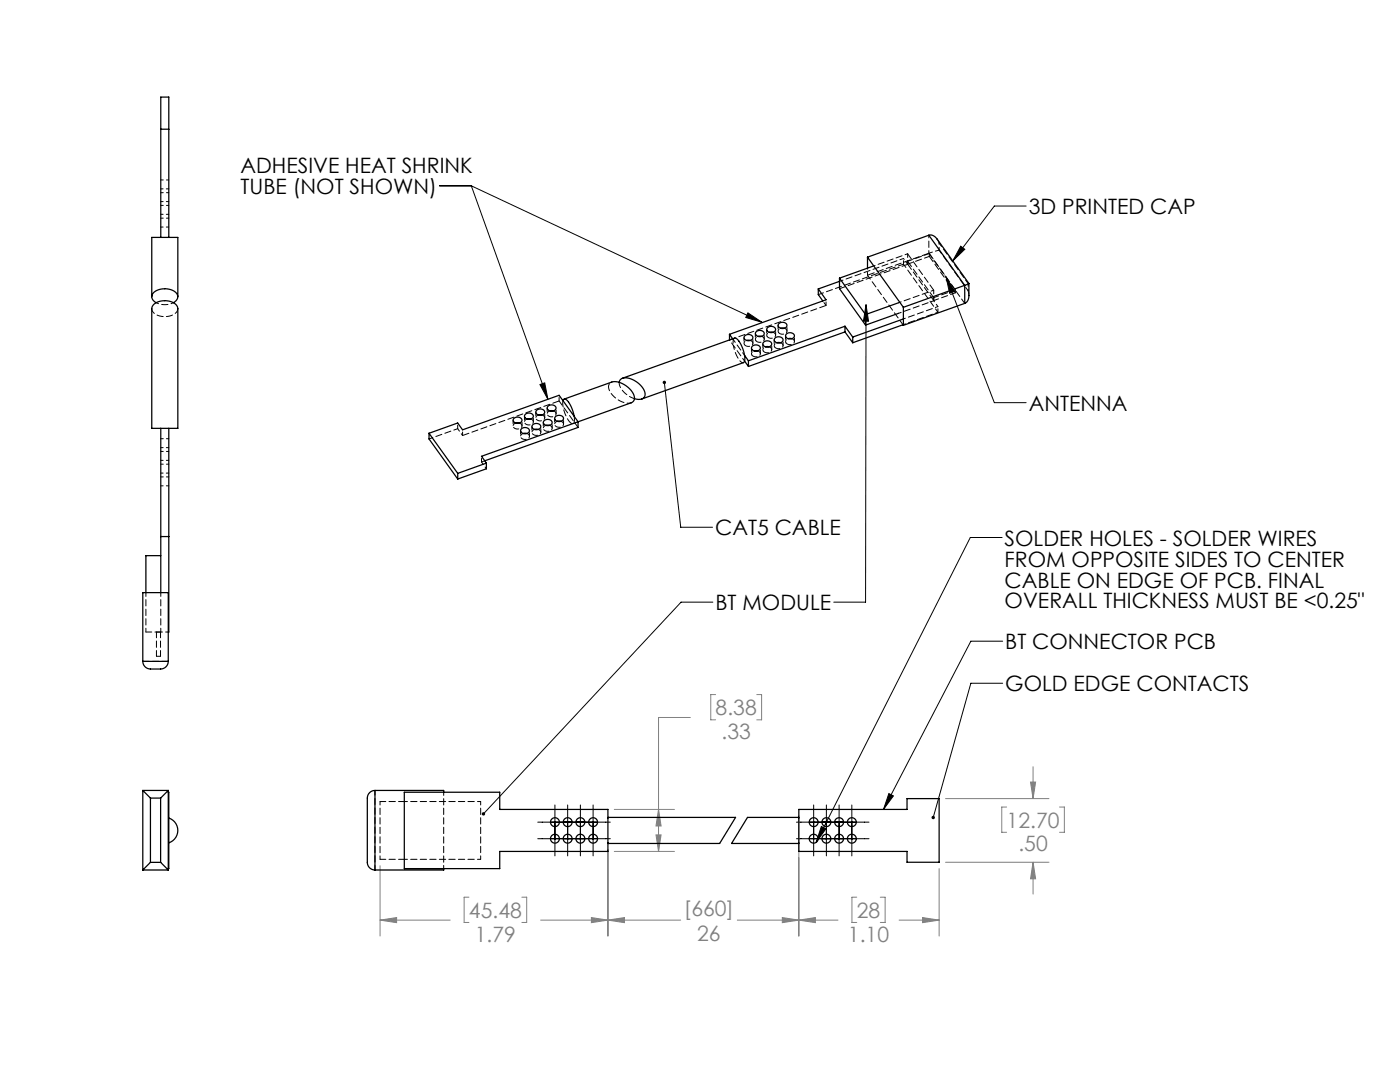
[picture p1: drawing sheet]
<svg xmlns="http://www.w3.org/2000/svg" width="279mm" height="216mm" viewBox="0 0 279 216" stroke-linecap="round" stroke-linejoin="round" font-family="sans-serif">
<g fill="none" stroke="#000" stroke-width=".2">
<path d="M87.7 37.1h6.4M94.1 37.1l15.2 42.6M94.1 37.1l57.9 27.2M188.8 55.3l9.6 25h6.4M188.8 55.3l1.7 2.9-1 .3zM191.7 49.1l.8 .6-2.4 2.4zM204.8 41.1h-6.4l-8.3 11M107.8 76.7l.9-.3 .6 3.3zM132.6 76.3l3.3 28.9h6.3M149.3 62.4l2.7 1.9-3.2-1zM172.8 60.8l-.1 59.4h-6.3M172.8 60.8l.5 3.3h-1z"/>
<path d="M200 107.3h-6.4l-30.7 60.8M142.3 120.2h-6.4l-39.4 42.2M200.1 127.9h-6.3l-17.5 33.6M200.1 136.3h-6.3l-7.6 26.8M177.4 158.3l.9 .5-2 2.7zM107.3 164.1h14.5M107.3 167.4h14.5M110.7 160.6v10.2M113.3 160.6v10.2M115.8 160.6v10.2M118.4 160.6v10.2M159 164.1h14.4"/>
<path d="M159 167.4h14.4M162.4 160.6v10.2M163.9 164.9l.9 .5-1.9 2.7zM164.9 160.6v10.2M167.5 160.6v10.2M170 160.6v10.2"/>
</g>
<g fill="none" stroke="#808080" stroke-width=".2">
<path d="M142.8 138.6h-1v5h1M151 138.6h1v5h-1M137.8 143.2h-6.4v26.7M188.7 159.4h20.6M205.7 156.1h1l-.5 3.3zM206.2 153v6.4M75.8 172.7v14.1M93.6 179h-1v5.1h1M104.1 179h1v5.1h-1M121.3 169.6v17.2M122.6 161.5h12M122.6 169.9h12"/>
<path d="M130.9 166.6h1l-.5 3.3zM131.4 161.5l.5 3.3h-1zM159.4 162.8v24M171 179h-1v5.1h1M175.7 179h.9v5.1h-.9M187.4 173.3v13.5M188.7 172.1h20.6M200.9 161h-1v5.1h1M206.2 172.1l.5 3.3h-1zM206.2 172.1v6.3M211.4 161h1v5.1h-1M75.8 183.6l3.3-.5v1z"/>
<path d="M75.8 183.6h14M107.9 183.6h27.9M118 183.1l3.3 .5-3.3 .5zM121.3 183.6l3.3-.5v1zM147.1 183.6h20.1M156.1 183.1l3.3 .5-3.3 .5zM159.4 183.6l3.3-.5v1zM179.4 183.6h8M184.1 183.1l3.3 .5-3.3 .5z"/>
</g>
<path d="M188.8 55.3l1.7 2.9-1 .3zM191.7 49.1l.8 .6-2.4 2.4zM107.8 76.7l.9-.3 .6 3.3zM149.3 62.4l2.7 1.9-3.2-1zM177.4 158.3l.9 .5-2 2.7zM186 162.9a.34 .34 0 0 0 .2 .5v-.3v.3a.34 .34 0 0 0 .4-.4 .34 .34 0 0 0-.6-.1zM163.9 164.9l.9 .5-1.9 2.7zM96.2 162.2l.1 .5 .2-.3-.2 .3a.34 .34 0 0 0 .4-.1 .34 .34 0 0 0 0-.5 .34 .34 0 0 0-.5 .1zM172.8 60.8l.5 3.3h-1zM132.3 76.1a.34 .34 0 0 0 .1 .5 .34 .34 0 0 0 .5-.2 .34 .34 0 0 0-.4-.4l.1 .3-.1-.3z" fill="#000"/>
<path d="M159.4 183.6l3.3-.5v1zM184.1 183.1l3.3 .5-3.3 .5zM118 183.1l3.3 .5-3.3 .5zM75.8 183.6l3.3-.5v1zM205.7 156.1h1l-.5 3.3zM206.2 172.1l.5 3.3h-1zM121.3 183.6l3.3-.5v1zM156.1 183.1l3.3 .5-3.3 .5zM131.4 161.5l.5 3.3h-1zM130.9 166.6h1l-.5 3.3z" fill="#808080"/>
<g fill="none" stroke="#000" stroke-width=".25">
<path d="M32.1 25.8h1.6M32.1 47.4h-1.8v11.8M32.1 47.4v-28h1.6v28M32.1 47.4h1.6M33.7 47.4h1.8v11.8M163.3 57.7l1.6 2.1-19.3 6.9M163.3 57.7v1.1l.9 1.2M167.5 55.5v2.1l5.2 7.3M167.5 55.5l5.2 7.3M167.5 56.1l-4.2 1.6M173.1 51.3l7.2 10M173.1 51.3v2.2"/>
<path d="M174.1 53.1l-6.6 2.4M185.4 46.9l.7 .1 .8 .5 6.5 9.1M185.4 46.9l-12.3 4.4M185.4 46.9l7.1 10M192.5 56.9l-12.2 4.4M192.5 56.9v3.6M193.4 56.6l-.9 .3M193.4 56.6l-.1 2.8-.3 .8-.5 .3M31.2 60.4a1.27 1.27 0 0 1-.9-1.3 1.27 1.27 0 0 1 1-1.2 3.4 3.4 0 0 1 4.1 .9 1.28 1.28 0 0 1-.8 1.6M112.4 80v-.1a.34 .34 0 0 1 .5-.2 5.5 5.5 0 0 1 1.7 3.4M112.6 79.6l9.5-3.4a4.2 4.2 0 0 1 4.5 3.4 .93 .93 0 0 1-.6 .8l-29.9 10.6 1 1.4M123.6 76.3a1.28 1.28 0 0 1 1.8-.8 4.2 4.2 0 0 1 3.3 3.3 1.4 1.4 0 0 1-2.1 .8"/>
<path d="M145.6 66.7l.6 .9M145.6 66.7v1.1M148.6 70.9a5.1 5.1 0 0 0-1.8-3.4l-22.6 8M148.6 70.9v1.1M148.6 70.9l.8 1.1M148.6 72l-.2 .4-20.3 7.2M148.6 72l.8 1.1M148.7 66.9a.9 .9 0 0 1 1-.1 .9 .9 0 0 1 .5 .7 .95 .95 0 0 1-.9 .5 .95 .95 0 0 1-.8-.7zM149.4 72v1.1M149.8 67.9h-.8M150.2 69a.9 .9 0 0 1 .9-.2 .9 .9 0 0 1 .6 .8 .95 .95 0 0 1-.9 .5 .95 .95 0 0 1-.8-.7zM151 66.1a.9 .9 0 0 1 .9-.1 .9 .9 0 0 1 .6 .7 .95 .95 0 0 1-1 .5 .95 .95 0 0 1-.7-.7z"/>
<path d="M151.2 70h-.7M152 67.1h-.7M152.5 68.2a.9 .9 0 0 1 .9-.2 .9 .9 0 0 1 .6 .8 .95 .95 0 0 1-1 .5 .95 .95 0 0 1-.8-.7zM153.2 65.3a.9 .9 0 0 1 1-.2 .9 .9 0 0 1 .6 .8 .95 .95 0 0 1-1 .5 .95 .95 0 0 1-.8-.7zM153.5 69.2h-.8M154.3 66.3h-.8M154.7 67.4a.9 .9 0 0 1 1-.2 .9 .9 0 0 1 .5 .8 .95 .95 0 0 1-.9 .5 .95 .95 0 0 1-.8-.8zM155.5 64.5a.9 .9 0 0 1 1-.2 .9 .9 0 0 1 .5 .8 .95 .95 0 0 1-.9 .5 .95 .95 0 0 1-.8-.7zM155.8 68.4h-.8M156.6 65.5h-.8M157 66.6a.9 .9 0 0 1 .9-.2 .9 .9 0 0 1 .6 .8 .95 .95 0 0 1-.9 .4 .95 .95 0 0 1-.8-.7zM158 67.6h-.7"/>
<path d="M168.6 65.1l1.6 2.2M168.6 65.1l-19.2 6.9M168.6 65.1v1.1M168.6 66.2l-19.2 6.9M168.6 66.2l1.6 2.2M170.2 67.3v1.1M172.7 62.8v2.1M179.3 60.4l-6.6 2.4M179.3 62.5l-6.6 2.4M180.2 63.7l-10 3.6M180.2 64.7l.1 .2M180.2 64.8l-10 3.6"/>
<path d="M180.3 61.3v3.6M192.5 60.5l-12.2 4.4M32.1 85.5h-1.8v-23.9a2.28 2.28 0 0 1 2.6-1.6 2.28 2.28 0 0 1 2.6 1.6v23.9h-1.8M32.1 85.5v32.8M32.1 85.5h1.6M33.7 85.5v40.6h-.1M85.6 86.5l5.7 8M85.6 86.5l5.7-2.1 1 1.4 19.3-6.9 3.8 5.3v1.1l-18.7 6.7M85.6 86.5v1.1l5.8 8M91.3 94.5l.1 1.1M97.1 92.4l-5.8 2.1M97.1 92.4v1.1l-5.7 2.1"/>
<path d="M102.6 83.4a.9 .9 0 0 1 1-.1 .9 .9 0 0 1 .5 .7 .95 .95 0 0 1-.9 .5 .95 .95 0 0 1-.8-.7zM103.7 84.4h-.8M104.1 85.5a.9 .9 0 0 1 1-.2 .9 .9 0 0 1 .5 .8 .95 .95 0 0 1-.9 .5 .95 .95 0 0 1-.8-.7zM104.9 82.6a.9 .9 0 0 1 .9-.2 .9 .9 0 0 1 .6 .8 .95 .95 0 0 1-.9 .5 .95 .95 0 0 1-.8-.7zM105.2 86.5h-.8M105.9 83.6h-.7M106.4 84.7a.9 .9 0 0 1 .9-.2 .9 .9 0 0 1 .6 .8 .95 .95 0 0 1-1 .5 .95 .95 0 0 1-.7-.8zM107.2 81.8a.9 .9 0 0 1 .9-.2 .9 .9 0 0 1 .6 .8 .95 .95 0 0 1-1 .5 .95 .95 0 0 1-.8-.8zM107.4 85.7h-.7M108.2 82.8h-.8M108.6 83.9a.9 .9 0 0 1 1-.2 .9 .9 0 0 1 .6 .8 .95 .95 0 0 1-1 .4 .95 .95 0 0 1-.8-.7zM109.4 81a.9 .9 0 0 1 1-.2 .9 .9 0 0 1 .5 .8 .95 .95 0 0 1-.9 .4 .95 .95 0 0 1-.8-.7z"/>
<path d="M109.7 84.9h-.8M110.5 82h-.8M110.9 83.1a.9 .9 0 0 1 1-.2 .9 .9 0 0 1 .5 .8 .95 .95 0 0 1-.9 .4 .95 .95 0 0 1-.8-.7zM112 84.1h-.8M32.1 107.1h1.6M32.1 110.9h-3v7.4M28.5 132a1.52 1.52 0 0 0 1.5 1.5h2.1a1.52 1.52 0 0 0 1.5-1.5M28.5 132v-13.7h5.1v13.7M28.5 132h5.1M28.5 157.7l1.5 1.5M28.5 157.7h5.1M28.5 157.7v15.9"/>
<path d="M30 159.2h2.1M30 159.2v12.9M32.1 159.2v12.9M33.6 157.7l-1.5 1.5M33.6 158.1h.1v15.2h-.1M33.6 157.7v15.9M74.8 157.7a1.52 1.52 0 0 0-1.5 1.5v12.9a1.52 1.52 0 0 0 1.5 1.5M74.8 157.7h13.7v.4M74.8 157.7v15.9M80.7 158.1h19v3.4h21.6v8.4h-21.6v3.4h-19zM28.5 173.6h5.1M30 172.1l-1.5 1.5"/>
<path d="M30 172.1h2.1M32.1 172.1l1.5 1.5M33.7 163.2a2.6 2.6 0 0 1 1.8 2.5 2.6 2.6 0 0 1-1.8 2.5M88.5 173.3v.3h-13.7M121.3 163.1h25.5l-3.2 5.2h-22.3M159.4 161.5h21.6v-2.1h6.4v12.7h-6.4v-2.2h-21.6zM159.4 163.1h-10.2l-3.2 5.2h13.4"/>
<circle cx="110.7" cy="167.4" r=".89"/>
<circle cx="110.7" cy="164.1" r=".89"/>
<circle cx="113.3" cy="167.4" r=".89"/>
<circle cx="113.3" cy="164.1" r=".89"/>
<circle cx="115.8" cy="167.4" r=".89"/>
<circle cx="115.8" cy="164.1" r=".89"/>
<circle cx="118.4" cy="167.4" r=".89"/>
<circle cx="118.4" cy="164.1" r=".89"/>
<circle cx="162.4" cy="167.4" r=".89"/>
<circle cx="162.4" cy="164.1" r=".89"/>
<circle cx="164.9" cy="167.4" r=".89"/>
<circle cx="164.9" cy="164.1" r=".89"/>
<circle cx="167.5" cy="167.4" r=".89"/>
<circle cx="167.5" cy="164.1" r=".89"/>
<circle cx="170" cy="167.4" r=".89"/>
<circle cx="170" cy="164.1" r=".89"/>
</g>
<path d="M180.3 52.7l6.9 9.6M187 47.7l.4 .8M187.4 48.5l5.8 8.1M193.2 58l-5.8-8.1M146.4 68.9a5.5 5.5 0 0 0 1.7 3.4l.3 .1M126 80.4a4.2 4.2 0 0 1-4.6-3.2M31.2 131h.8M31.2 126.1h.8" fill="none" stroke="#000" stroke-width=".2" stroke-dasharray="1.3 .6" stroke-dashoffset=".4"/>
<g fill="none" stroke="#000" stroke-width=".2" stroke-dasharray="1.3 .6" stroke-dashoffset=".6">
<path d="M180.3 52.7v-1.1M121.4 77.2a.94 .94 0 0 1 .7-1M146.4 67.8v1.1M148.5 67.4v1.1M148.6 68.8a.57 .57 0 0 1 .4-.9M148.6 70.9l-2.2-3.1M148.6 72l-2.2-3.1M150 69.4v1.2M150.1 70.9a.57 .57 0 0 1 .4-.9M150.3 68.5v-1.1M150.7 66.6v1.1M150.8 68a.57 .57 0 0 1 .5-.9"/>
<path d="M151.7 70.6v-1.2M152.2 68.6v1.2M152.3 70.1a.57 .57 0 0 1 .4-.9M152.5 67.7v-1.1M153 65.7v1.2M153.1 67.2a.57 .57 0 0 1 .4-.9M154 69.8v-1.2M154.5 67.8v1.2M154.6 69.2a.57 .57 0 0 1 .4-.8M154.8 66.9v-1.2M155.3 64.9v1.2M155.4 66.4a.57 .57 0 0 1 .4-.9"/>
<path d="M156.3 69v-1.2M156.8 67v1.1M156.9 68.4a.57 .57 0 0 1 .4-.8M157.1 66.1v-1.2M158.6 68.1l-.1-1.1M164.9 60.9v-1.1M164.9 60.9l-.7-.9M187.2 62.3v-1.1M91.3 85.5v-1.1M92.3 86.9v-1.1M96.1 92.2v-1.2M102.4 83.9v1.1"/>
<path d="M102.9 84.4l-.3 .2a.49 .49 0 0 0-.1 .7M103.9 85.9v1.2M104.2 85v-1.1M104.4 86.5l-.3 .1a.49 .49 0 0 0-.1 .7M104.7 83v1.2M105.2 83.6l-.3 .2a.49 .49 0 0 0-.1 .7M105.7 87.1v-1.2M106.2 85.1v1.2M106.4 84.2v-1.2M106.7 85.7l-.3 .1a.49 .49 0 0 0-.1 .7M106.9 82.2v1.2M107.4 82.8l-.2 .1a.49 .49 0 0 0-.2 .7"/>
<path d="M107.9 86.3v-1.2M108.4 84.3v1.1M108.7 83.4v-1.2M108.9 84.9l-.2 .1a.49 .49 0 0 0-.2 .7M109.2 81.4v1.2M109.7 82l-.3 .1a.49 .49 0 0 0-.1 .7M110.2 85.4v-1.1M110.7 83.5v1.1M111 82.6v-1.2M111.2 84.1l-.3 .1a.49 .49 0 0 0-.1 .7M111.6 80v-1.1M112.5 84.6v-1.1"/>
<path d="M95.9 159.9h-15.2M75.8 171.5v-11.6M80.7 171.5h15.2M88.5 173.3v-15.2M95.9 171.5v-11.6"/>
</g>
<g fill="none" stroke="#000" stroke-width=".2" stroke-dasharray="1.3 .6">
<path d="M181.1 50.6l5.2 7.3M181.1 52.1v.6M181.1 52.1l5.2 7.3M181.1 52.7l5.2 7.3M185.5 50.6v.6M186.3 59.4v.6M190.7 57.9v.5M190.7 57.9l-5.2-7.3M190.7 58.4l-5.2-7.2M193.2 56.6h.2M145.6 67.8h.1M146.4 67.8l-.2-.2"/>
<path d="M146.6 67.5l-.2 .3M33.6 132h-5.1"/>
</g>
<path d="M163.3 58.8l17-6.1M185.4 50.5l7.1 10M185.5 50.6l-4.4 1.5M185.5 51.2l-4.4 1.5M186.3 59.4l4.4-1.5M186.3 60l4.4-1.6M35.5 61.6a2.14 2.14 0 0 1-2.4 1.6 2.41 2.41 0 0 1-2.8-1.6M123.6 76.3a4.1 4.1 0 0 0 3 3.3M115.4 85.3l-3.8-5.3" fill="none" stroke="#000" stroke-width=".2" stroke-dasharray="1.3 .6" stroke-dashoffset=".2"/>
<g fill="none" stroke="#000" stroke-width=".2" stroke-dasharray="1.3 .6" stroke-dashoffset=".7">
<path d="M173.1 54.9v-1.4M174.1 53.1l7-2.5M181.1 52.7l-.8-1.1M185.4 46.9v3.6M186.3 57.9l-7 2.5M187.4 49.9v-1.4M193.2 56.6v1.4M146.4 68.9l-.8-1.1M186.3 60l-7 2.5M187.2 61.2l-7 2.5M187.2 61.2l-.9-1.2M187.2 62.3l-7 2.5"/>
<path d="M33.6 126.1h-1.5"/>
</g>
<path d="M180.3 51.6l-12.8 4.5M181.1 52.7v-2.1M185.4 50.5l2-.6M193.2 58l.2 1M186.3 60v-2.1M91.3 85.5l-5.7 2.1M114.3 84.5l1.1-.3M29.1 118.3v7.8M32.1 126.1v-7.8" fill="none" stroke="#000" stroke-width=".2" stroke-dasharray="1.3 .6" stroke-dashoffset=".5"/>
<g fill="none" stroke="#000" stroke-width=".2" stroke-dasharray="1.3 .6" stroke-dashoffset=".1">
<path d="M167.5 57.6l13.6-4.9M112.4 80a5.8 5.8 0 0 0 1.7 4.5 .52 .52 0 0 0 .5-.2 .52 .52 0 0 0 0-.6v-.6M149.8 67.9a.62 .62 0 0 1 .4 .8 .62 .62 0 0 1-.7 .4l-.6-.1-.3-.2M151.2 70a.62 .62 0 0 1 .5 .8 .62 .62 0 0 1-.8 .4l-.5-.1-.3-.2M152 67.1a.62 .62 0 0 1 .5 .8 .62 .62 0 0 1-.8 .4l-.5-.1-.4-.2M153.5 69.2a.62 .62 0 0 1 .5 .8 .62 .62 0 0 1-.8 .4l-.5-.1-.4-.2M154.3 66.3a.62 .62 0 0 1 .5 .8 .62 .62 0 0 1-.8 .4l-.5-.1-.4-.2M155.8 68.4a.62 .62 0 0 1 .5 .7 .62 .62 0 0 1-.8 .5l-.5-.1-.4-.3M156.6 65.5a.62 .62 0 0 1 .4 .8 .62 .62 0 0 1-.7 .4l-.6-.1-.3-.2M158 67.6a.62 .62 0 0 1 .5 .7 .62 .62 0 0 1-.8 .5l-.5-.1-.3-.3M102.5 85.3a.9 .9 0 0 0 1 .3 .9 .9 0 0 0 .6-.8l-.4-.4M104 87.3a.9 .9 0 0 0 1 .4 .9 .9 0 0 0 .6-.8l-.4-.4"/>
<path d="M104.8 84.5a.9 .9 0 0 0 1 .3 .9 .9 0 0 0 .6-.8l-.5-.4M106.3 86.5a.9 .9 0 0 0 .9 .4 .9 .9 0 0 0 .7-.8l-.5-.4M107 83.6a.9 .9 0 0 0 1 .4 .9 .9 0 0 0 .7-.8l-.5-.4M108.5 85.7a.9 .9 0 0 0 1 .4 .9 .9 0 0 0 .7-.9l-.5-.3M109.3 82.8a.9 .9 0 0 0 1 .4 .9 .9 0 0 0 .6-.8l-.4-.4M110.8 84.9a.9 .9 0 0 0 1 .4 .9 .9 0 0 0 .6-.9l-.4-.3M31.2 131v-4.9M32 131v-4.9M32.1 126.1h-3M75.8 159.9h4.9M80.7 171.5h-4.9"/>
</g>
<path d="M145.6 67.8l19.3-6.9M111.6 80l-19.3 6.9" fill="none" stroke="#000" stroke-width=".2" stroke-dasharray="1.3 .6" stroke-dashoffset="-.1"/>
<g fill="none" stroke="#000" stroke-width=".2" stroke-dasharray="1.3 .6" stroke-dashoffset=".8">
<path d="M32.1 37.7h1.6M33.7 35.9h-1.6M33.7 38.4h-1.6M32.1 42.8h1.6M32.1 40.2h1.6M32.1 45.3h1.6M33.7 41h-1.6M33.7 43.5h-1.6M31.2 60.4a3.9 3.9 0 0 0 3.4 0M32.1 89.3h1.6M32.1 91.9h1.6M32.1 94.4h1.6"/>
<path d="M32.1 96.9h1.6M33.7 87.5h-1.6M33.7 90.1h-1.6M33.7 92.6h-1.6M33.7 95.2h-1.6M92.3 86.9l-1-1.4M97.1 93.5l-1-1.3"/>
</g>
<path d="M180.2 64.7l-7.1-9.8M96.1 92.2l.6-.2M74.8 173.6v-15.9" fill="none" stroke="#000" stroke-width=".2" stroke-dasharray="1.3 .6" stroke-dashoffset=".3"/>
<path d="M173.1 54.9l12.3-4.4" fill="none" stroke="#000" stroke-width=".2" stroke-dasharray="1.3 .6" stroke-dashoffset="-.2"/>
<g font-size="4.2">
<text x="48" y="34.5">ADHESIVE HEAT SHRINK</text>
<text x="48" y="38.7">TUBE (NOT SHOWN)</text>
<text x="205.3" y="42.7">3D PRINTED CAP</text>
<text x="205.3" y="82">ANTENNA</text>
<text x="142.7" y="106.8">CAT5 CABLE</text>
<text x="200.5" y="108.9">SOLDER HOLES - SOLDER WIRES</text>
<text x="200.5" y="113.1">FROM OPPOSITE SIDES TO CENTER</text>
<text x="200.5" y="117.2">CABLE ON EDGE OF PCB. FINAL</text>
<text x="142.8" y="121.8">BT MODULE</text>
<text x="200.5" y="121.4">OVERALL THICKNESS MUST BE &lt;0.25&quot;</text>
<text x="200.6" y="129.6">BT CONNECTOR PCB</text>
<text x="200.6" y="138">GOLD EDGE CONTACTS</text>
</g>
<g font-size="4.2" fill="#808080">
<text x="142.8" y="142.7">8.38</text>
<text x="144" y="147.5">.33</text>
<text x="200.9" y="165.2">12.70</text>
<text x="203.2" y="169.9">.50</text>
<text x="93.6" y="183.1">45.48</text>
<text x="136.5" y="182.7">[660]</text>
<text x="171" y="183.1">28</text>
<text x="94.8" y="187.9">1.79</text>
<text x="139.1" y="187.7">26</text>
<text x="169.2" y="187.9">1.10</text>
</g>
</svg>
